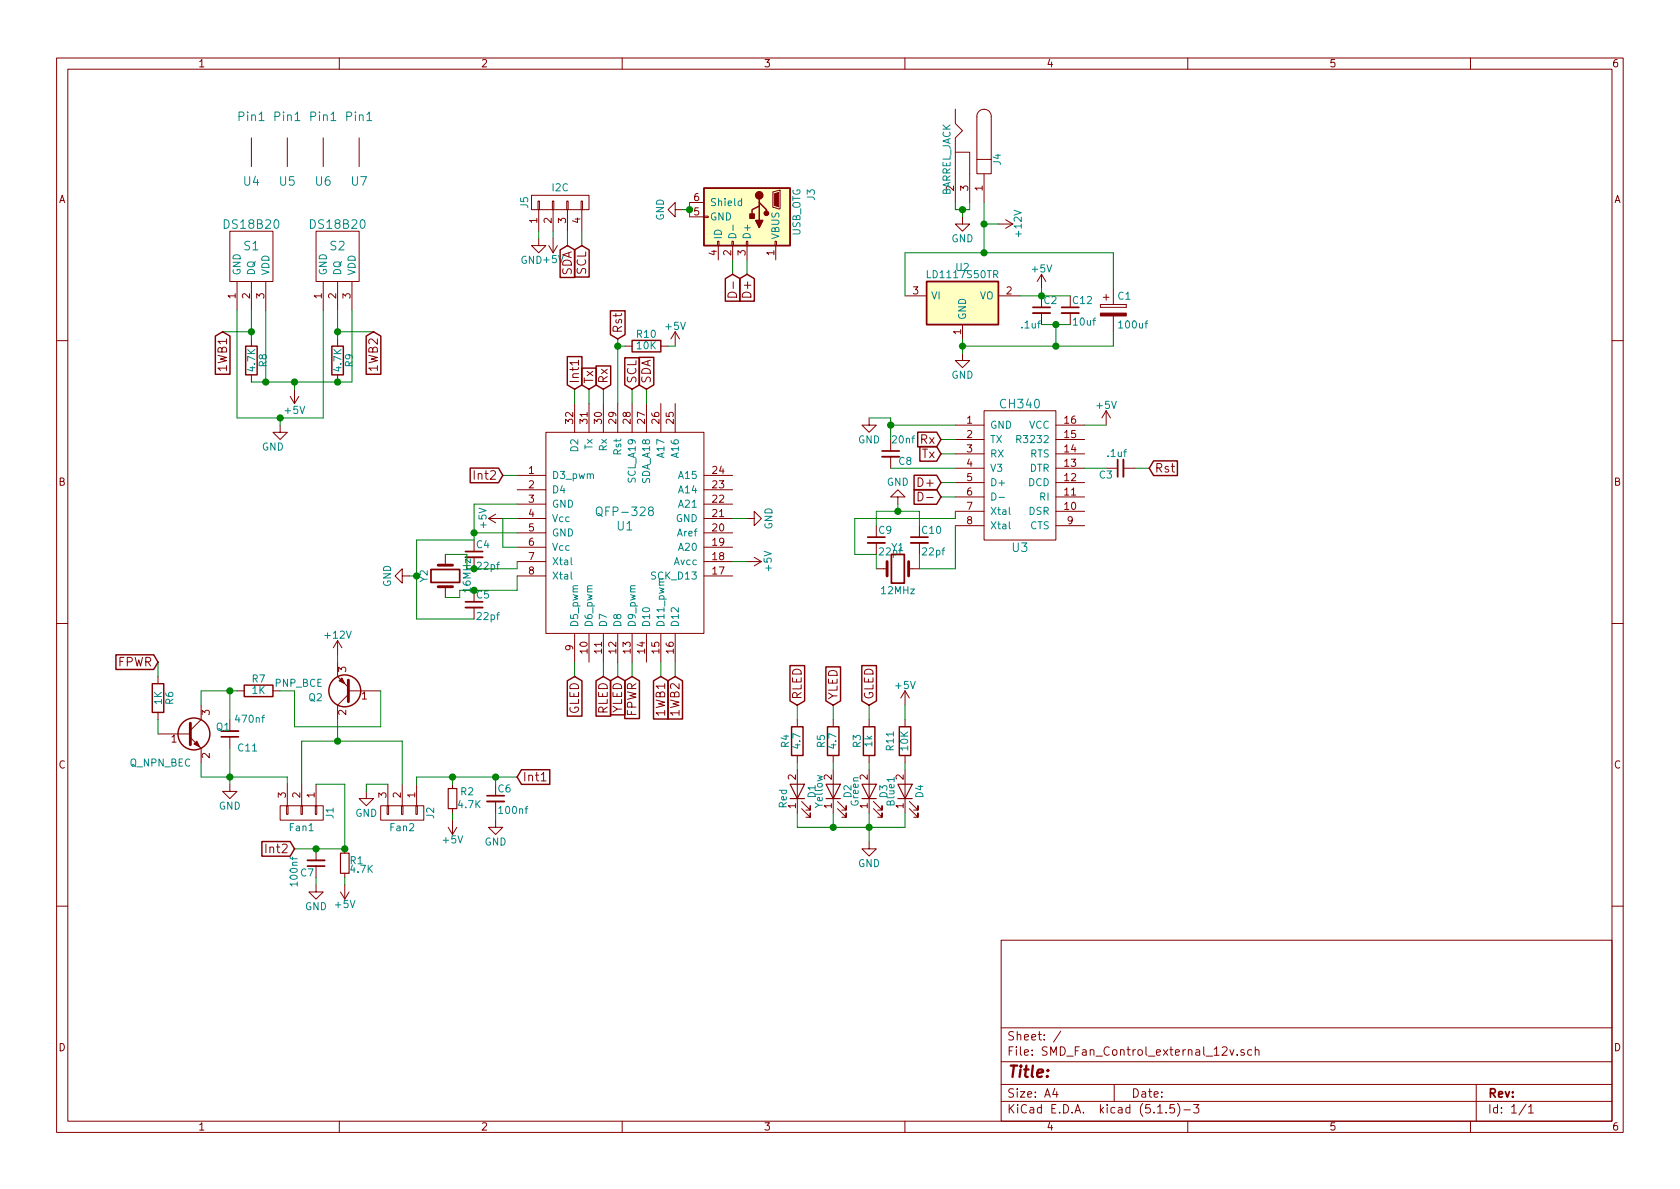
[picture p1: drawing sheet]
<svg xmlns="http://www.w3.org/2000/svg" width="297mm" height="210mm" viewBox="0 0 297 210" stroke-linecap="round" stroke-linejoin="round" font-family="sans-serif">
<g fill="none" stroke="#840000" stroke-width=".18">
<path d="M10 10.3h277v189.9h-277zM12 12.2h273v186.1h-273zM60 10.3v1.9M110 10.3v1.9M160 10.3v1.9M168.9 19.3v2.5l1.3 1.3-1.3 1.3v11.4M210 10.3v1.9M260 10.3v1.9M44.4 24.4v5.1M50.8 24.4v5.1M57.1 24.4v5.1M63.5 24.4v5.1"/>
<path d="M94 34.5h10.1v2.6h-10.1zM95.1 35.6h.3v1.5h-.3zM95.2 37.1v3.8M97.7 35.6h.2v1.5h-.2zM97.8 37.1v3.8M100.2 35.6h.3v1.5h-.3zM100.3 37.1v3.8M102.7 35.6h.3v1.5h-.3zM102.9 37.1v3.8M119.4 37.1v-1.3l-1.3 1.3 1.3 1.2v-1.2h1.2M121.9 38.3h2.6M121.9 35.8h2.6"/>
<path d="M124.5 38.2h.7v.3h-.7zM136.7 33.9l1.2-.3v3.4l-1.2-.3zM168.9 26.9h2.5v8.9M170.2 38.3v1.3h1.2l-1.2 1.3-1.3-1.3h1.3M172.7 28.2h2.6v2.5h-2.6zM172.7 28.2v-7.6a1.27 1.27 0 0 1 1.3-1.3 1.27 1.27 0 0 1 1.3 1.3v7.6M174 30.7v5.1M176.5 39.6h2.6M177.8 38.9l1.3 .7M179.1 39.6l-1.3 .8M40.6 40.9h7.7v8.9h-7.7zM41.9 49.8v5.1"/>
<path d="M44.4 49.8v5.1M44.4 59.9v1.3M47 49.8v5.1M55.9 40.9h7.6v8.9h-7.6zM57.1 49.8v5.1M59.7 49.8v5.1M59.7 59.9v1.3M62.2 49.8v5.1M95.2 42.2v1.2h1.3l-1.3 1.3-1.2-1.3h1.2M97 43.4l.8 1.3M97.8 42.2v2.5M98.6 43.4l-.8 1.3"/>
<path d="M119.4 58.7v2.5M119.4 58.7l-.8 1.2M119.4 58.7l.7 1.2M126.9 42.7h.2v.7h-.2zM127 43.4v2.6M128.9 51.8a.81 .81 0 0 1 .9-.1 .81 .81 0 0 1 .4 .8h-1.5v-.3zM129.4 42.7h.3v.7h-.3zM129.5 43.4v2.6M129.6 49.9v1.1M132 42.7h.2v.7h-.2zM132.1 43.4v2.6M137 42.7h.3v.7h-.3z"/>
<path d="M137.2 43.4v2.6M160 52.3h3.8M170.2 57.4v2.5M176.5 52.3h3.8M184.1 48.5v2.5M184.1 55.4v2M184.1 48.5l-.7 1.3M184.1 48.5l.8 1.3M189.2 55.4v2M194.6 53.8v.6zM194.6 54.4h4.5zM194.6 53.8h4.5z"/>
<path d="M195.1 52.6h1M195.6 52.1v1M196.8 51v2.8M196.8 55.9v2.8M199.1 53.8v.6zM10 60.2h2M44.4 66.3v1.3M49.5 75.2v1.2h1.3l-1.3 1.3-1.2-1.3h1.2M51.3 70.1l.8 1.3M52.1 68.8v2.6M52.8 70.1l-.7 1.3M59.7 66.3v1.3"/>
<path d="M96.5 76.4h28v35.6h-28zM101.6 71.4v5M102.3 63.7v.9M104.1 71.4v5M106.7 71.4v5M109.2 71.4v5M110.5 61.2h1.3M111.8 71.4v5M114.3 71.4v5M116.8 61.2h1.3M116.8 71.4v5M119.4 71.4v5"/>
<path d="M153.7 73.9v1.3h1.2l-1.2 1.2-1.3-1.2h1.3M157.5 77.7v2.1M168.9 75.2h5.1M168.9 77.7h5.1M170.2 62.5v1.2h1.2l-1.2 1.3-1.3-1.3h1.3M174 72.6h12.7v22.9h-12.7zM186.7 75.2h5.1M186.7 77.7h5.1M195.6 72.6l-.8 1.3M195.6 72.6v2.6M195.6 72.6l.7 1.3M285 60.2h2"/>
<path d="M78.7 98v1.9M86.4 91.7l1.2 .8M86.4 91.7h2.5M87.6 90.9l-1.2 .8M91.4 99.3h5.1M91.4 91.7h5.1M91.4 84.1h5.1M91.4 96.8h5.1M91.4 86.6h5.1M91.4 94.2h5.1M91.4 89.1h5.1M124.5 99.3h5"/>
<path d="M124.5 91.7h5M124.5 84.1h5M124.5 96.8h5M124.5 86.6h5M124.5 94.2h5M124.5 89.1h5M132.1 91.7h1.2v-1.3l1.3 1.3-1.3 1.3v-1.3M132.1 99.3h2.5M133.3 98.5l1.3 .8M134.6 99.3l-1.3 .8M154.9 96v2M157.5 80.8v2"/>
<path d="M158.7 87.9h1.3l-1.3-1.3-1.2 1.3h1.2v1.2M162.3 87a.77 .77 0 0 1 .9 .8 .77 .77 0 0 1-.9 .8zM162.6 96v2M163.9 88h1.1M168.9 90.4h5.1M168.9 87.9h5.1M168.9 85.3h5.1M168.9 82.8h5.1M168.9 80.3h5.1M168.9 93h5.1M186.7 90.4h5.1M186.7 87.9h5.1"/>
<path d="M186.7 85.3h5.1M186.7 82.8h5.1M186.7 80.3h5.1M186.7 93h5.1M195.6 82.8h2M198.6 82.8h2.1M10 110.3h2M27.9 119.6v1.3M59.7 117.1v2.5l1.9 1.9M59.7 113.3l-.8 1.2M59.7 113.3v2.5M59.7 113.3l.8 1.2"/>
<path d="M71.1 101.8v-1.2l-1.3 1.2 1.3 1.3v-1.3h1.3M78.7 103.8v1.9M83.8 107.4v2.1M91.4 101.8h5.1M101.6 112v5.1M104.1 112v5.1M106.7 112v5.1M109.2 112v5.1M111.8 112v5.1M114.3 112v5.1M116.8 112v5.1M119.4 112v5.1"/>
<path d="M124.5 101.8h5M154.9 100.6h1.9M160.7 100.6h1.9M285 110.3h2M27.9 129.8h5.8M27.9 126v1.2M33.7 130.4l1.9 1.9v2.6M35.6 124.7v2.5l-1.9 2M40.6 138.7v1.2h1.3l-1.3 1.3-1.2-1.3h1.2M40.6 127.2v2.1M40.6 130.3v2M41.9 122.2h1.3"/>
<path d="M50.8 138.7v3.8M53.3 138.7v3.8M55.9 138.7v3.8M61.6 122.8l-1.9 1.9v2.5M61.6 122.2h5.7M64.8 139.9v1.3h1.2l-1.2 1.3-1.3-1.3h1.3M68.6 138.7v3.8M71.1 138.7v3.8M73.7 138.7v3.8M80 138.7v.7M95.7 138.1h.8M141 127.2v1.3"/>
<path d="M141 133.6v1.3M141 136.1v7.7M147.3 127.2v1.3M147.3 133.6v1.3M147.3 136.1v7.7M153.7 127.2v1.3M153.7 133.6v1.3M153.7 136.1v7.7M160 122.2v2.5M160 127.2v1.3M160 133.6v1.3M160 136.1v7.7"/>
<path d="M160 122.2l-.7 1.2M160 122.2l.8 1.2M49.5 142.5h7.6v2.5h-7.6zM50.7 142.5h.2v1.5h-.2zM53.2 142.5h.3v1.5h-.3zM55.8 142.5h.2v1.5h-.2zM55.9 156.5v1.2h1.2l-1.2 1.3-1.3-1.3h1.3M55.9 150.1v2M60.2 157.7l.8 1.3M61 150.1v.8M61 154.4v.8M61 156.5v2.5"/>
<path d="M61.7 157.7l-.7 1.3M67.3 142.5h7.6v2.5h-7.6zM68.5 142.5h.2v1.5h-.2zM71 142.5h.2v1.5h-.2zM73.5 142.5h.3v1.5h-.3zM79.2 146.3l.8 1.3M80 143v.8M80 145v2.6M80.8 146.3l-.8 1.3M87.6 145v1.3h1.3l-1.3 1.3-1.2-1.3h1.2M87.6 141.7v2.1M141.7 143l1.6 1.5v-.7v.7h-.8"/>
<path d="M141.7 141.7l1.6 1.6v-.8v.8h-.8M148.1 143l1.5 1.5v-.7v.7h-.8M148.1 141.7l1.5 1.6v-.8v.8h-.8M153.7 148.8v1.3h1.2l-1.2 1.3-1.3-1.3h1.3M154.4 143l1.6 1.5v-.7v.7h-.8M154.4 141.7l1.6 1.6v-.8v.8h-.8M160.8 143l1.5 1.5v-.7v.7h-.8M160.8 141.7l1.5 1.6v-.8v.8h-.8M10 160.2h2M177 166.3h108v32h-108zM285 160.2h2M60 198.3v1.9"/>
<path d="M110 198.3v1.9M160 198.3v1.9M177 194.8h108M177 191.8h108M177 187.8h108M177 181.8h108M186.5 192.5l-.4 1h1M186.8 193v1M187.6 182.3l-1.3 2M197 191.8v3M204.7 196.8h.8M206.2 196.7v.1"/>
<path d="M207.6 195.3h-.7l-.1 .7 .2-.1 .5 .1 .2 .2-.1 .5-.2 .1-.6-.1M208.2 195.1a1.71 1.71 0 0 1 0 2.3M209.3 196.3h1.2M210 198.3v1.9M211 195.3h1l-.5 .6 .4 .1v.7l-.2 .1-.7-.1M217.4 185.6l.4 1 .4-1M218.7 186.5v.1M220 185.7a.37 .37 0 0 0-.6 .1l.1 .2 .5 .2v.1l-.2 .3-.4-.1M221.3 185.7l-.4-.1-.3 .3 .1 .6 .2 .1 .4-.1M221.9 185.7h.1a.37 .37 0 0 1 .6 .1v.8M221.9 185.1v1.5M260 198.3v1.9"/>
<path d="M261 191.8v6.5M269.8 195.2l-1.2 2M270.3 195.8l.4-.5v1.5M270.3 196.8h.8"/>
</g>
<path d="M79.2 139.4h1.6v3.6h-1.6zM139.7 138.7h2.5l-1.2 2.5zM146 138.7h2.6l-1.3 2.5zM152.4 138.7h2.5l-1.2 2.5zM158.7 138.7h2.6l-1.3 2.5zM60.2 150.9h1.5v3.5h-1.5zM139.7 141.2h2.5M146 141.2h2.6M152.4 141.2h2.5M158.7 141.2h2.6" fill="none" stroke="#840000" stroke-width=".2"/>
<g fill="none" stroke="#840000" stroke-width=".25">
<path d="M124.5 33.3h15.2v10.1h-15.2zM134.2 35.2v.6l1.3 1.3v.6M134.2 35.8v.6l-1.2 .7v1.2M134.2 36.4v2.6M38.1 59.4l1.3-.7 1.3 .7v6.8h-2.6zM64.7 59.4l1.3-.7 1.3 .7v6.8h-2.6zM99 44.2l1.3-.8 1.3 .8v4.9h-2.6zM101.6 44.2l1.3-.8 1.3 .8v4.8h-2.6zM107.9 55h2.6v4.2l-1.3 .7-1.3-.7zM128.2 49.3l1.3-.8 1.3 .8v4h-2.6zM130.8 49.3l1.3-.8 1.3 .8v4h-2.6zM163.8 49.8h12.7v7.6h-12.7z"/>
<path d="M43.4 61.2h2.1v5.1h-2.1zM58.7 61.2h2v5.1h-2zM100.3 63.1h2.6v5l-1.3 .7-1.3-.7zM102.8 65.1h2.6v3l-1.3 .7-1.3-.7zM105.4 64.7h2.6v3.4l-1.3 .7-1.3-.7zM110.5 63.3h2.6v4.8l-1.3 .7-1.3-.7zM111.8 60.2h5v2h-5zM113 63.2h2.6v4.9l-1.3 .7-1.3-.7zM162.3 76.4h3.3l.8 1.3-.8 1.3h-3.3zM162.6 79h3l.8 1.3-.8 1.3h-3zM83.1 82.8h5l.8 1.3-.8 1.3h-5zM161.6 86.6h4l.8 1.3-.8 1.3h-4z"/>
<path d="M161.6 84h4l.8 1.3-.8 1.3h-4zM204 81.5h4.2v2.6h-4.2l-.8-1.3zM20.5 115.8h6.7l.7 1.3-.7 1.3h-6.7zM139.7 117.7h2.6v6.2l-1.3 .8-1.3-.8zM146 117.9h2.6v6l-1.3 .8-1.3-.8zM152.4 117.7h2.6v6.2l-1.3 .8-1.3-.8zM26.9 120.9h2.1v5.1h-2.1zM43.2 121.2h5.1v2h-5.1zM92.2 136.1h5v2.6h-5l-.8-1.3zM100.3 120.4l1.3-.8 1.3 .8v6.2h-2.6zM105.4 120.4l1.3-.8 1.3 .8v6.2h-2.6zM107.9 120.4l1.3-.8 1.3 .8v6h-2.6z"/>
<path d="M110.5 120.4l1.3-.8 1.3 .8v6.7h-2.6zM115.5 120.4l1.3-.8 1.3 .8v6.7h-2.6zM118.1 120.4l1.3-.8 1.3 .8v6.7h-2.6zM140 128.5h2v5.1h-2zM146.3 128.5h2v5.1h-2zM152.7 128.5h2v5.1h-2zM159 128.5h2v5.1h-2zM46.3 148.8h5l.8 1.3-.8 1.3h-5z"/>
<circle cx="34.3" cy="129.8" r="2.82"/>
<circle cx="61" cy="122.2" r="2.82"/>
</g>
<path d="M182.6 55.4h3.1M187.7 55.4h3.1M82.3 98.5h3M153.4 96h3.1M156 80.8h3M161 96h3.1M198.6 81.3v3M82.3 107.4h3M39.1 129.3h3.1M54.4 152.1h3M86.1 141.7h3.1" fill="none" stroke="#840000" stroke-width=".33"/>
<g fill="none" stroke="#840000" stroke-width=".3">
<path d="M182.6 54.4h3.1M187.7 54.4h3.1M156 79.8h3M82.3 97.5h3M153.4 95h3.1M157.6 98h2.3v5.1h-2.3zM161 95h3.1M197.6 81.3v3M76.2 100.7h5.1v2.3h-5.1zM82.3 106.4h3M39.1 130.3h3.1M54.4 153.2h3"/>
<path d="M86.1 140.7h3.1"/>
</g>
<g fill="none" stroke="#008484" stroke-width=".18">
<path d="M129.6 39.8v1M131.1 35.6l-.4-.1-.2 .3 .1 .5h.5M131.1 35.1v1.3M129 41.4a.66 .66 0 0 1 .8-.1 .66 .66 0 0 1 .3 .7h-1.3zM179.8 77.7l.6-.1 .1-.2-.1-.3-.1-.1h-.5v1.3M101 98.6v1.1l.2 .2M105.5 89.9l.3-.2a.53 .53 0 0 1 .7 .5v.5a.51 .51 0 0 1-.8 .4 1.14 1.14 0 0 1-.2-1.2zM114.9 90.3l-.2-.3v-.2l.2-.1 .5 .1 .1 .2-.1 .2-.6 .2a.48 .48 0 0 0 .1 .8l.5-.1a.48 .48 0 0 0-.2-.8M175.4 87.2a.64 .64 0 0 1 .7 .6 .64 .64 0 0 1-.7 .6zM176.6 88h1M178.5 89.7v1.1l.1 .2M178.5 92.2v1.1l.1 .2"/>
<path d="M101 101.1v1.1l.2 .2"/>
</g>
<path d="M77.5 99.9h2.5M156.8 99.3v2.5M160.7 99.3v2.5M77.5 103.8h2.5M33.7 127.9v3.8M61.6 120.3v3.8" fill="none" stroke="#840000" stroke-width=".51"/>
<g fill="#840000" stroke="#840000" stroke-width=".18">
<path d="M34.3 131.6l.5-.5 .5 1z"/>
<path d="M59.9 120.4l.6-.5 .5 1z"/>
<path d="M136.9 34.3l.8-.3v2.6l-.8-.3z"/>
<path d="M194.6 55.4h4.5v.5h-4.5z"/>
</g>
<g fill="#ffffc2" stroke="#ffffc2" stroke-width=".18">
<path d="M124.5 33.3h15.2v10.1h-15.2z"/>
<path d="M163.8 49.8h12.7v7.6h-12.7z"/>
</g>
<g fill="#840000" stroke="#840000" stroke-width=".25">
<path d="M132.6 37.8h.7v.8h-.7z"/>
<path d="M133.6 39h1.3l-.7 1.3z"/>
<circle cx="134.2" cy="34.5" r=".63"/>
<circle cx="135.5" cy="37.7" r=".38"/>
</g>
<g fill="none" stroke="#008400" stroke-width=".18">
<path d="M120.6 37.1h1.3M121.9 35.8v2.5M168.9 35.8v1.3h2.5v-1.3M170.2 37.1v1.2M174 39.6h2.5M174 35.8v8.9M39.4 58.7h5M41.9 54.9v19h15.2v-19M44.4 54.9v5M47 54.9v12.7M59.7 54.9v5M59.7 58.7h6.3"/>
<path d="M62.2 54.9v12.7h-17.8M95.2 40.9v1.3M97.8 40.9v1.3M100.3 40.9v2.5M102.9 40.9v2.5M109.2 59.9v11.5M129.5 46v2.5M132.1 46v2.5M170.2 59.9v2.6M180.3 52.3h8.9M184.1 57.4h5.1M184.1 51v1.3"/>
<path d="M186.7 57.4v3.8M196.8 58.7v2.5h-26.6M196.8 51v-6.3h-36.8v7.6M49.5 73.9v1.3M52.1 67.6v1.2M101.6 68.8v2.6M104.1 68.8v2.6M106.7 68.8v2.6M109.2 61.2h1.3M111.8 68.8v2.6M114.3 68.8v2.6M118.1 61.2h1.3"/>
<path d="M153.7 73.9h3.8v3.8M157.5 75.2h11.4M166.4 77.7h2.5M191.8 75.2h3.8M78.7 98h3.8v2.6M83.8 94.2h7.6M88.9 84.1h2.5M91.4 99.3v1.3h-7.6M91.4 91.7h-2.5v5.1h2.5M91.4 89.1h-7.6v6.4h-10.1v14h10.1M129.5 91.7h2.6M129.5 99.3h2.6"/>
<path d="M154.9 93v-2.6h7.7v2.6M157.5 82.8h11.4M158.7 89.1v1.3M166.4 80.3h2.5M166.4 85.3h2.5M166.4 87.9h2.5M168.9 90.4v1.3h-17.8v6.3h3.8v2.6M168.9 93v7.6h-6.3v-2.6M191.8 82.8h3.8M200.7 82.8h2.5M27.9 117.1v2.5M59.7 115.8v1.3"/>
<path d="M72.4 101.8h1.3M91.4 101.8v2.6h-10.1v1.3h-2.6M101.6 117.1v2.5M106.7 117.1v2.5M109.2 117.1v2.5M111.8 117.1v2.5M116.8 117.1v2.5M119.4 117.1v2.5M27.9 127.2v2.6M35.6 134.9v2.5h15.2v1.3M40.6 122.2v5M40.6 132.3v6.4"/>
<path d="M41.9 122.2h-6.3v2.5M52.1 122.2v6.3h15.2v-6.3M53.3 138.7v-7.6h17.8v7.6M55.9 138.7h5.1v11.4h-8.9M59.7 127.2v3.9M68.6 138.7h-3.8v1.2M80 137.4v1.3M87.6 137.4v1.3M91.4 137.4h-17.7v1.3M141 124.7v2.5M141 134.9v1.2M147.3 124.7v2.5"/>
<path d="M147.3 134.9v1.2M153.7 124.7v2.5M153.7 134.9v1.2M160 124.7v2.5M160 134.9v1.2M55.9 155.2v1.3M61 155.2v1.3M80 143.8v1.2M87.6 143.8v1.2M141 143.8v2.5h19v-2.5M147.3 143.8v2.5M153.7 143.8v5"/>
</g>
<g fill="#008400" stroke="#008400" stroke-width=".25">
<circle cx="61" cy="150.1" r=".51"/>
<circle cx="109.2" cy="61.2" r=".51"/>
<circle cx="73.7" cy="101.8" r=".51"/>
<circle cx="83.8" cy="100.6" r=".51"/>
<circle cx="83.8" cy="104.4" r=".51"/>
<circle cx="158.8" cy="90.4" r=".51"/>
<circle cx="157.5" cy="75.2" r=".51"/>
<circle cx="59.7" cy="131.1" r=".51"/>
<circle cx="184.2" cy="52.3" r=".51"/>
<circle cx="186.7" cy="57.4" r=".51"/>
<circle cx="170.2" cy="61.2" r=".51"/>
<circle cx="186.7" cy="61.2" r=".51"/>
<circle cx="174" cy="44.7" r=".51"/>
<circle cx="174" cy="39.6" r=".51"/>
<circle cx="170.2" cy="37.1" r=".51"/>
<circle cx="55.9" cy="150.1" r=".51"/>
<circle cx="121.9" cy="37.1" r=".51"/>
<circle cx="153.7" cy="146.3" r=".51"/>
<circle cx="83.8" cy="94.2" r=".51"/>
<circle cx="147.3" cy="146.3" r=".51"/>
<circle cx="87.6" cy="137.4" r=".51"/>
<circle cx="80" cy="137.4" r=".51"/>
<circle cx="40.6" cy="137.4" r=".51"/>
<circle cx="40.6" cy="122.2" r=".51"/>
<circle cx="52.1" cy="67.6" r=".51"/>
<circle cx="59.7" cy="67.6" r=".51"/>
<circle cx="44.5" cy="58.7" r=".51"/>
<circle cx="47" cy="67.6" r=".51"/>
<circle cx="59.7" cy="58.7" r=".51"/>
<circle cx="49.5" cy="73.9" r=".51"/>
</g>
<text font-size="2.8" fill="#840000" x="178" y="190.5">Title:</text>
<g font-size="2.1" fill="#008484">
<text x="42.2" y="21.4">Pin1</text>
<text x="48.6" y="21.4">Pin1</text>
<text x="54.9" y="21.4">Pin1</text>
<text x="61.3" y="21.4">Pin1</text>
<text x="43.1" y="32.8">U4</text>
<text x="49.5" y="32.8">U5</text>
<text x="55.8" y="32.8">U6</text>
<text x="62.2" y="32.8">U7</text>
<text x="39.9" y="40.5">DS18B20</text>
<text x="55.1" y="40.5">DS18B20</text>
<text x="43.2" y="44.3">S1</text>
<text x="58.4" y="44.3">S2</text>
<text x="177" y="72.2">CH340</text>
<text x="106.2" y="91.3">QFP-328</text>
<text x="109.1" y="93.8">U1</text>
<text x="179" y="97.6">U3</text>
</g>
<g font-size="2.1" fill="#840000">
<text x="101.1" y="48.8" transform="rotate(-90 101.1 48.8)">SDA</text>
<text x="103.6" y="48.6" transform="rotate(-90 103.6 48.6)">SCL</text>
<text x="132.8" y="52.2" transform="rotate(-90 132.8 52.2)">D+</text>
<text x="110" y="59" transform="rotate(-90 110 59)">Rst</text>
<text x="40.1" y="65.5" transform="rotate(-90 40.1 65.5)">1WB1</text>
<text x="66.8" y="65.5" transform="rotate(-90 66.8 65.5)">1WB2</text>
<text x="102.4" y="67.9" transform="rotate(-90 102.4 67.9)">Int1</text>
<text x="104.9" y="67.9" transform="rotate(-90 104.9 67.9)">Tx</text>
<text x="107.4" y="67.9" transform="rotate(-90 107.4 67.9)">Rx</text>
<text x="112.5" y="67.9" transform="rotate(-90 112.5 67.9)">SCL</text>
<text x="115.1" y="67.9" transform="rotate(-90 115.1 67.9)">SDA</text>
<text x="162.7" y="78.5">Rx</text>
<text x="163" y="81">Tx</text>
<text x="204.1" y="83.6">Rst</text>
<text x="84.2" y="84.8">Int2</text>
<text x="162.7" y="86.1">D+</text>
<text x="20.8" y="117.9">FPWR</text>
<text x="141.7" y="123.8" transform="rotate(-90 141.7 123.8)">RLED</text>
<text x="148.1" y="123.8" transform="rotate(-90 148.1 123.8)">YLED</text>
<text x="154.4" y="123.8" transform="rotate(-90 154.4 123.8)">GLED</text>
<text x="102.4" y="126.4" transform="rotate(-90 102.4 126.4)">GLED</text>
<text x="107.4" y="126.3" transform="rotate(-90 107.4 126.3)">RLED</text>
<text x="110" y="126.2" transform="rotate(-90 110 126.2)">YLED</text>
<text x="112.5" y="126.8" transform="rotate(-90 112.5 126.8)">FPWR</text>
<text x="117.6" y="126.4" transform="rotate(-90 117.6 126.4)">1WB1</text>
<text x="120.1" y="126.4" transform="rotate(-90 120.1 126.4)">1WB2</text>
<text x="92.4" y="138.2">Int1</text>
<text x="47.4" y="150.9">Int2</text>
<text x="178" y="184">Sheet: /</text>
<text x="178" y="186.7">File: SMD_Fan_Control_external_12v.sch</text>
<text x="178" y="196.9">KiCad E.D.A. kicad (5.1.5)-3</text>
<text x="178" y="194.1">Size: A4</text>
<text x="200" y="194.1">Date:</text>
<text x="263" y="194.1">Rev:</text>
<text x="263" y="196.9">Id: 1/1</text>
</g>
<g font-size="1.8" fill="#840000">
<text x="35" y="11.9">1</text>
<text x="85" y="11.9">2</text>
<text x="135" y="11.9">3</text>
<text x="185" y="11.9">4</text>
<text x="235" y="11.9">5</text>
<text x="285" y="11.9">6</text>
<text x="10.4" y="35.9">A</text>
<text x="122.7" y="35.6">6</text>
<text x="171.2" y="33.8" transform="rotate(-90 171.2 33.8)">3</text>
<text x="173.7" y="33.8" transform="rotate(-90 173.7 33.8)">1</text>
<text x="285.4" y="35.9">A</text>
<text x="95" y="39.5" transform="rotate(-90 95 39.5)">1</text>
<text x="97.5" y="39.5" transform="rotate(-90 97.5 39.5)">2</text>
<text x="100.1" y="39.5" transform="rotate(-90 100.1 39.5)">3</text>
<text x="102.6" y="39.5" transform="rotate(-90 102.6 39.5)">4</text>
<text x="122.7" y="38.1">5</text>
<text x="126.7" y="45.2" transform="rotate(-90 126.7 45.2)">4</text>
<text x="129.3" y="45.2" transform="rotate(-90 129.3 45.2)">2</text>
<text x="131.8" y="45.2" transform="rotate(-90 131.8 45.2)">3</text>
<text x="136.9" y="45.2" transform="rotate(-90 136.9 45.2)">1</text>
<text x="41.7" y="52.8" transform="rotate(-90 41.7 52.8)">1</text>
<text x="44.2" y="52.8" transform="rotate(-90 44.2 52.8)">2</text>
<text x="46.7" y="52.8" transform="rotate(-90 46.7 52.8)">3</text>
<text x="56.9" y="52.8" transform="rotate(-90 56.9 52.8)">1</text>
<text x="59.4" y="52.8" transform="rotate(-90 59.4 52.8)">2</text>
<text x="62" y="52.8" transform="rotate(-90 62 52.8)">3</text>
<text x="161.4" y="52.1">3</text>
<text x="178" y="52.1">2</text>
<text x="169.9" y="59.2" transform="rotate(-90 169.9 59.2)">1</text>
<text x="101.3" y="74.9" transform="rotate(-90 101.3 74.9)">32</text>
<text x="103.9" y="74.9" transform="rotate(-90 103.9 74.9)">31</text>
<text x="106.4" y="74.9" transform="rotate(-90 106.4 74.9)">30</text>
<text x="109" y="74.9" transform="rotate(-90 109 74.9)">29</text>
<text x="111.5" y="74.9" transform="rotate(-90 111.5 74.9)">28</text>
<text x="114" y="74.9" transform="rotate(-90 114 74.9)">27</text>
<text x="116.6" y="74.9" transform="rotate(-90 116.6 74.9)">26</text>
<text x="119.1" y="74.9" transform="rotate(-90 119.1 74.9)">25</text>
<text x="171" y="74.9">1</text>
<text x="171" y="77.5">2</text>
<text x="188.3" y="77.5">15</text>
<text x="188.3" y="74.9">16</text>
<text x="93.5" y="83.8">1</text>
<text x="126" y="83.8">24</text>
<text x="171" y="80">3</text>
<text x="171" y="82.5">4</text>
<text x="188.3" y="82.5">13</text>
<text x="188.3" y="80">14</text>
<text x="10.4" y="85.9">B</text>
<text x="93.5" y="86.4">2</text>
<text x="93.5" y="88.9">3</text>
<text x="126" y="88.9">22</text>
<text x="126" y="86.4">23</text>
<text x="171" y="85.1">5</text>
<text x="171" y="87.6">6</text>
<text x="188.3" y="87.6">11</text>
<text x="188.3" y="85.1">12</text>
<text x="285.4" y="85.9">B</text>
<text x="93.5" y="91.4">4</text>
<text x="93.5" y="94">5</text>
<text x="126" y="94">20</text>
<text x="126" y="91.4">21</text>
<text x="171" y="90.2">7</text>
<text x="171" y="92.7">8</text>
<text x="188.3" y="90.2">10</text>
<text x="188.7" y="92.7">9</text>
<text x="93.5" y="96.5">6</text>
<text x="93.5" y="99.1">7</text>
<text x="93.5" y="101.6">8</text>
<text x="126" y="101.6">17</text>
<text x="126" y="99.1">18</text>
<text x="126" y="96.5">19</text>
<text x="61.2" y="118.8" transform="rotate(-90 61.2 118.8)">3</text>
<text x="101.3" y="115" transform="rotate(-90 101.3 115)">9</text>
<text x="103.9" y="115.5" transform="rotate(-90 103.9 115.5)">10</text>
<text x="106.4" y="115.5" transform="rotate(-90 106.4 115.5)">11</text>
<text x="109" y="115.5" transform="rotate(-90 109 115.5)">12</text>
<text x="111.5" y="115.5" transform="rotate(-90 111.5 115.5)">13</text>
<text x="114" y="115.5" transform="rotate(-90 114 115.5)">14</text>
<text x="116.6" y="115.5" transform="rotate(-90 116.6 115.5)">15</text>
<text x="119.1" y="115.5" transform="rotate(-90 119.1 115.5)">16</text>
<text x="64" y="123.7">1</text>
<text x="30.3" y="131.3">1</text>
<text x="37.1" y="126.5" transform="rotate(-90 37.1 126.5)">3</text>
<text x="61.2" y="126.5" transform="rotate(-90 61.2 126.5)">2</text>
<text x="10.4" y="135.9">C</text>
<text x="37.1" y="134.1" transform="rotate(-90 37.1 134.1)">2</text>
<text x="140.7" y="137.9" transform="rotate(-90 140.7 137.9)">2</text>
<text x="147.1" y="137.9" transform="rotate(-90 147.1 137.9)">2</text>
<text x="153.4" y="137.9" transform="rotate(-90 153.4 137.9)">2</text>
<text x="285.4" y="135.9">C</text>
<text x="50.5" y="141.1" transform="rotate(-90 50.5 141.1)">3</text>
<text x="53.1" y="141.1" transform="rotate(-90 53.1 141.1)">2</text>
<text x="55.6" y="141.1" transform="rotate(-90 55.6 141.1)">1</text>
<text x="68.3" y="141.1" transform="rotate(-90 68.3 141.1)">3</text>
<text x="70.9" y="141.1" transform="rotate(-90 70.9 141.1)">2</text>
<text x="73.4" y="141.1" transform="rotate(-90 73.4 141.1)">1</text>
<text x="140.7" y="143" transform="rotate(-90 140.7 143)">1</text>
<text x="147.1" y="143" transform="rotate(-90 147.1 143)">1</text>
<text x="153.4" y="143" transform="rotate(-90 153.4 143)">1</text>
<text x="159.8" y="143" transform="rotate(-90 159.8 143)">1</text>
<text x="10.4" y="185.9">D</text>
<text x="285.4" y="185.9">D</text>
<text x="35" y="199.9">1</text>
<text x="85" y="199.9">2</text>
<text x="135" y="199.9">3</text>
<text x="185" y="199.9">4</text>
<text x="235" y="199.9">5</text>
<text x="285" y="199.9">6</text>
</g>
<g font-size="1.8" fill="#008484">
<text x="177" y="29.2" transform="rotate(-90 177 29.2)">J4</text>
<text x="97.7" y="33.8">I2C</text>
<text x="144.1" y="35.4" transform="rotate(-90 144.1 35.4)">J3</text>
<text x="168.1" y="34.8" transform="rotate(-90 168.1 34.8)">BARREL_JACK</text>
<text x="168.7" y="33.8" transform="rotate(-90 168.7 33.8)">2</text>
<text x="93.4" y="36.8" transform="rotate(-90 93.4 36.8)">J5</text>
<text x="117.4" y="39" transform="rotate(-90 117.4 39)">GND</text>
<text x="125.5" y="39">GND</text>
<text x="125.5" y="36.4">Shield</text>
<text x="141.5" y="41.8" transform="rotate(-90 141.5 41.8)">USB_OTG</text>
<text x="180.6" y="41.7" transform="rotate(-90 180.6 41.7)">+12V</text>
<text x="92" y="46.7">GND+5V</text>
<text x="127.6" y="42.4" transform="rotate(-90 127.6 42.4)">ID</text>
<text x="132.7" y="42.4" transform="rotate(-90 132.7 42.4)">D+</text>
<text x="137.8" y="42.4" transform="rotate(-90 137.8 42.4)">VBUS</text>
<text x="168.2" y="42.8">GND</text>
<text x="169.1" y="47.9">U2</text>
<text x="42.5" y="48.8" transform="rotate(-90 42.5 48.8)">GND</text>
<text x="45.1" y="48.8" transform="rotate(-90 45.1 48.8)">DQ</text>
<text x="47.6" y="48.8" transform="rotate(-90 47.6 48.8)">VDD</text>
<text x="57.8" y="48.8" transform="rotate(-90 57.8 48.8)">GND</text>
<text x="60.3" y="48.8" transform="rotate(-90 60.3 48.8)">DQ</text>
<text x="62.9" y="48.8" transform="rotate(-90 62.9 48.8)">VDD</text>
<text x="164.3" y="49.2">LD1117S50TR</text>
<text x="164.6" y="53">VI</text>
<text x="173.2" y="53">VO</text>
<text x="182.5" y="48.2">+5V</text>
<text x="184.6" y="53.8">C2</text>
<text x="189.8" y="53.8">C12</text>
<text x="197.7" y="53">C1</text>
<text x="112.6" y="59.7">R10</text>
<text x="117.8" y="58.3">+5V</text>
<text x="170.8" y="56.6" transform="rotate(-90 170.8 56.6)">GND</text>
<text x="180.7" y="58.1">.1uf</text>
<text x="189.9" y="57.6">10uf</text>
<text x="198" y="58.1">100uf</text>
<text x="45.1" y="65.6" transform="rotate(-90 45.1 65.6)">4.7K</text>
<text x="47.2" y="64.9" transform="rotate(-90 47.2 64.9)">R8</text>
<text x="60.4" y="65.6" transform="rotate(-90 60.4 65.6)">4.7K</text>
<text x="62.4" y="64.9" transform="rotate(-90 62.4 64.9)">R9</text>
<text x="112.6" y="61.8">10K</text>
<text x="168.2" y="67">GND</text>
<text x="50.5" y="73.2">+5V</text>
<text x="175" y="75.8">GND</text>
<text x="181.9" y="75.8">VCC</text>
<text x="194" y="72.3">+5V</text>
<text x="46.3" y="79.7">GND</text>
<text x="102.2" y="79.7" transform="rotate(-90 102.2 79.7)">D2</text>
<text x="104.8" y="79.5" transform="rotate(-90 104.8 79.5)">Tx</text>
<text x="107.3" y="79.7" transform="rotate(-90 107.3 79.7)">Rx</text>
<text x="109.9" y="80.3" transform="rotate(-90 109.9 80.3)">Rst</text>
<text x="117.5" y="80.7" transform="rotate(-90 117.5 80.7)">A17</text>
<text x="120" y="80.7" transform="rotate(-90 120 80.7)">A16</text>
<text x="151.7" y="78.4">GND</text>
<text x="157.9" y="78.4">20nf</text>
<text x="159" y="82.2">C8</text>
<text x="175" y="78.4">TX</text>
<text x="175" y="80.9">RX</text>
<text x="175" y="83.4">V3</text>
<text x="180.5" y="78.4">R3232</text>
<text x="182" y="83.4">DTR</text>
<text x="182.1" y="80.9">RTS</text>
<text x="195.9" y="80.8">.1uf</text>
<text x="97.5" y="84.7">D3_pwm</text>
<text x="97.5" y="87.2">D4</text>
<text x="97.5" y="89.8">GND</text>
<text x="112.4" y="85.2" transform="rotate(-90 112.4 85.2)">SCL_A19</text>
<text x="114.9" y="85.4" transform="rotate(-90 114.9 85.4)">SDA_A18</text>
<text x="120.2" y="89.8">A21</text>
<text x="120.2" y="87.2">A14</text>
<text x="120.2" y="84.7">A15</text>
<text x="156.8" y="85.9">GND</text>
<text x="175" y="86">D+</text>
<text x="181.8" y="86">DCD</text>
<text x="183.9" y="88.5">RI</text>
<text x="194.4" y="84.6">C3</text>
<text x="86" y="93.3" transform="rotate(-90 86 93.3)">+5V</text>
<text x="97.5" y="92.3">Vcc</text>
<text x="97.5" y="94.9">GND</text>
<text x="119.5" y="92.3">GND</text>
<text x="119.9" y="94.9">Aref</text>
<text x="136.6" y="93.6" transform="rotate(-90 136.6 93.6)">GND</text>
<text x="155.4" y="94.4">C9</text>
<text x="163.1" y="94.4">C10</text>
<text x="175" y="91.1">Xtal</text>
<text x="175" y="93.6">Xtal</text>
<text x="181.9" y="91.1">DSR</text>
<text x="182.1" y="93.6">CTS</text>
<text x="84.3" y="96.9">C4</text>
<text x="84.5" y="100.8">22pf</text>
<text x="97.5" y="97.4">Vcc</text>
<text x="97.5" y="99.9">Xtal</text>
<text x="119.2" y="99.9">Avcc</text>
<text x="120.2" y="97.4">A20</text>
<text x="136.4" y="100.9" transform="rotate(-90 136.4 100.9)">+5V</text>
<text x="155.6" y="98.2">22pf</text>
<text x="157.7" y="97.5">Y1</text>
<text x="163.2" y="98.2">22pf</text>
<text x="69.1" y="103.8" transform="rotate(-90 69.1 103.8)">GND</text>
<text x="75.6" y="102.9" transform="rotate(-90 75.6 102.9)">Y2</text>
<text x="84.3" y="105.8">C5</text>
<text x="97.5" y="102.5">Xtal</text>
<text x="115.5" y="102.5">SCK_D13</text>
<text x="156" y="105.1">12MHz</text>
<text x="57.6" y="112.9">+12V</text>
<text x="84.5" y="109.6">22pf</text>
<text x="102.2" y="111" transform="rotate(-90 102.2 111)">D5_pwm</text>
<text x="104.8" y="111" transform="rotate(-90 104.8 111)">D6_pwm</text>
<text x="107.3" y="111" transform="rotate(-90 107.3 111)">D7</text>
<text x="109.9" y="111" transform="rotate(-90 109.9 111)">D8</text>
<text x="112.4" y="111" transform="rotate(-90 112.4 111)">D9_pwm</text>
<text x="114.9" y="111" transform="rotate(-90 114.9 111)">D10</text>
<text x="117.5" y="111" transform="rotate(-90 117.5 111)">D11_pwm</text>
<text x="120" y="111" transform="rotate(-90 120 111)">D12</text>
<text x="28.6" y="124.6" transform="rotate(-90 28.6 124.6)">1K</text>
<text x="30.7" y="124.6" transform="rotate(-90 30.7 124.6)">R6</text>
<text x="44.6" y="120.7">R7</text>
<text x="44.6" y="122.7">1K</text>
<text x="54.6" y="124">Q2</text>
<text x="158.4" y="121.8">+5V</text>
<text x="38.3" y="129.2">Q1</text>
<text x="41.8" y="127.8">470nf</text>
<text x="23" y="135.6">Q_NPN_BEC</text>
<text x="42.2" y="132.9">C11</text>
<text x="139.5" y="132.2" transform="rotate(-90 139.5 132.2)">R4</text>
<text x="141.5" y="132.3" transform="rotate(-90 141.5 132.3)">4.7</text>
<text x="145.8" y="132.2" transform="rotate(-90 145.8 132.2)">R5</text>
<text x="147.9" y="132.3" transform="rotate(-90 147.9 132.3)">4.7</text>
<text x="152.2" y="132.2" transform="rotate(-90 152.2 132.2)">R3</text>
<text x="154.2" y="132" transform="rotate(-90 154.2 132)">1k</text>
<text x="158" y="132.7" transform="rotate(-90 158 132.7)">R11</text>
<text x="159.8" y="137.9" transform="rotate(-90 159.8 137.9)">2</text>
<text x="160.6" y="132.7" transform="rotate(-90 160.6 132.7)">10K</text>
<text x="38.7" y="143.2">GND</text>
<text x="81.1" y="142.9">4.7K</text>
<text x="81.5" y="140.6">R2</text>
<text x="88.1" y="140.1">C6</text>
<text x="88.4" y="143.9">100nf</text>
<text x="139.1" y="142.9" transform="rotate(-90 139.1 142.9)">Red</text>
<text x="144.2" y="141.1" transform="rotate(-90 144.2 141.1)">D1</text>
<text x="145.5" y="142.7" transform="rotate(-90 145.5 142.7)">Yellow</text>
<text x="150.5" y="141.1" transform="rotate(-90 150.5 141.1)">D2</text>
<text x="151.8" y="142.5" transform="rotate(-90 151.8 142.5)">Green</text>
<text x="156.9" y="141.1" transform="rotate(-90 156.9 141.1)">D3</text>
<text x="158.2" y="142.4" transform="rotate(-90 158.2 142.4)">Blue1</text>
<text x="163.2" y="141.1" transform="rotate(-90 163.2 141.1)">D4</text>
<text x="51.3" y="147">Fan1</text>
<text x="59" y="144.7" transform="rotate(-90 59 144.7)">J1</text>
<text x="62.8" y="144.4">GND</text>
<text x="69.1" y="147">Fan2</text>
<text x="76.8" y="144.7" transform="rotate(-90 76.8 144.7)">J2</text>
<text x="78.4" y="149.1">+5V</text>
<text x="85.7" y="149.5">GND</text>
<text x="53.2" y="155">C7</text>
<text x="61.9" y="152.8">R1</text>
<text x="62.1" y="154.4">4.7K</text>
<text x="151.7" y="153.3">GND</text>
<text x="52.6" y="156.5" transform="rotate(-90 52.6 156.5)">100nf</text>
<text x="53.9" y="161">GND</text>
<text x="59.4" y="160.6">+5V</text>
</g>
<g font-size="1.8" fill="#008400">
<text x="83.2" y="104.6" transform="rotate(-90 83.2 104.6)">16MHz</text>
<text x="48.6" y="121.5">PNP_BCE</text>
</g>
</svg>
